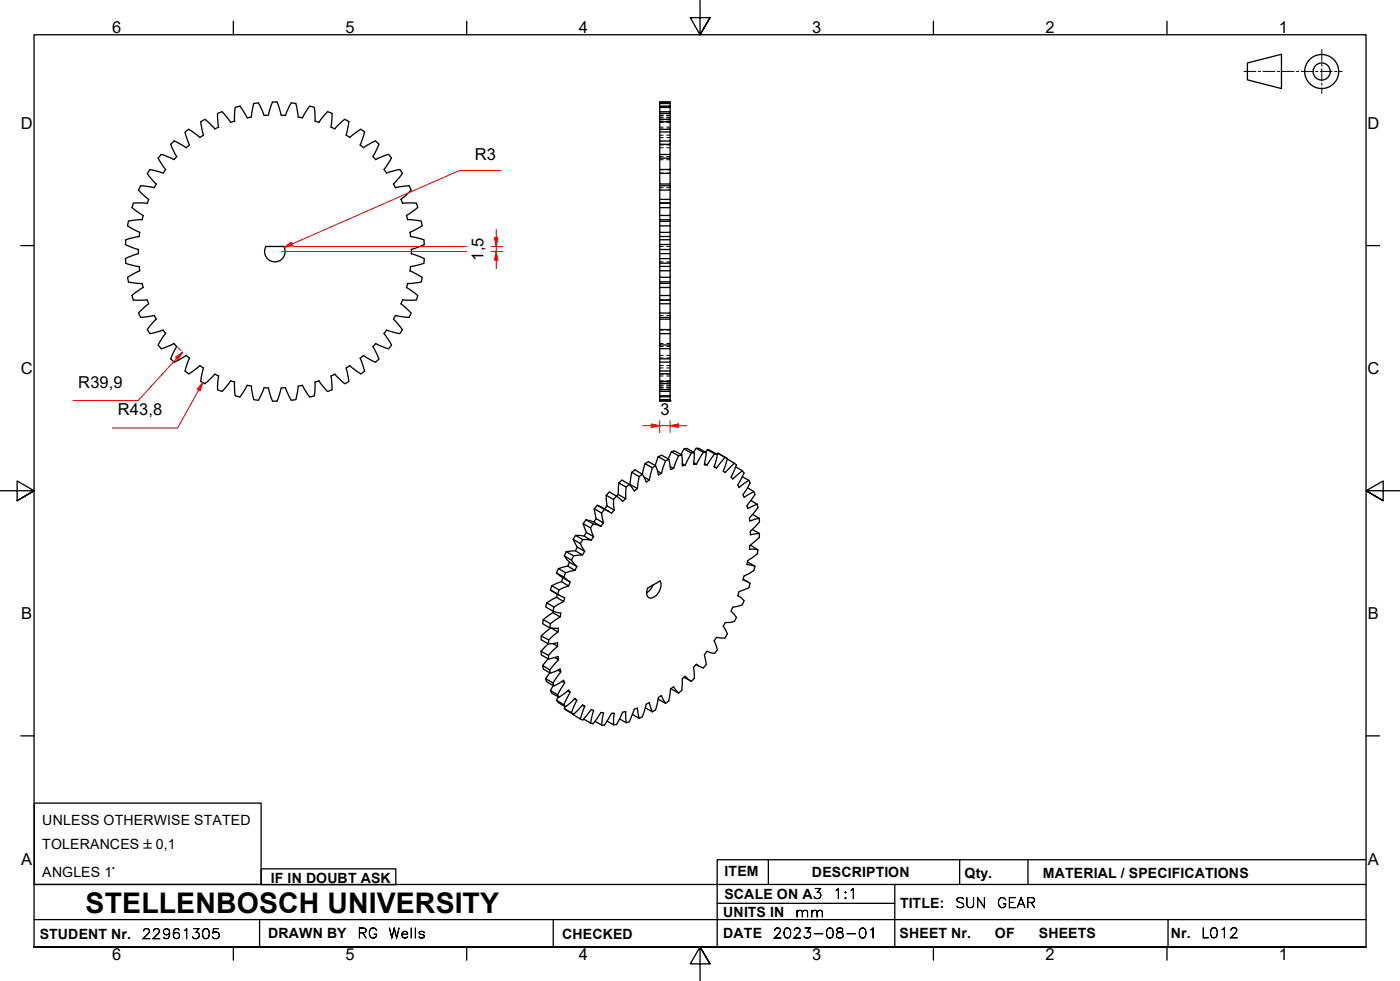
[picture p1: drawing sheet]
<svg xmlns="http://www.w3.org/2000/svg" width="410mm" height="287mm" viewBox="0 0 410 287" stroke-linecap="round" stroke-linejoin="round" font-family="sans-serif">
<!-- layer: Visible Edges(ISO) -->
<g fill="none" stroke="#000" stroke-width=".38">
<path d="M55.3 37.9l3.2 2.3 1.1-.6M55.3 37.8l-1.1 .8 1.3 3.9M58.8 35.7l.8 3.9M58.8 35.6l1.2-.7 2.9 2.8M63.7 33.2l.3 4M63.7 33.2l1.3-.5 2.5 3.1M64 37.2l-1.1 .5M68.7 35.4l-1.2 .4M68.9 31.4l-.2 4.1M68.9 31.4l1.4-.3 2.1 3.4 1.2-.2M81.1 29.9l1.3 3.8 1.2 .1 1.6-3.7M81.2 29.9h-1.4l-1.2 3.8-1.3 .1-1.6-3.7-1.4 .2-.7 4"/>
<path d="M85.3 30.1l1.4 .2M86.6 30.3l.7 4M90.7 31.1l-2.2 3.4-1.1-.2M90.7 31.1l1.3 .3M92 31.4l.2 4.1M92.2 35.4l1.2 .4M95.9 32.7l-2.5 3.1M96 32.7l1.2 .5M96.9 37.2l1.2 .5M97.2 33.2l-.3 4M100.9 34.9l-2.9 2.8M101 34.9l1.2 .7"/>
<path d="M102.1 35.7l-.8 3.9M106.7 38.7l-1.3 3.8M106.8 38.6l-1.1-.8-3.3 2.5-1-.7M193.2 30.2l3 .1zM193.2 30.2v-.3h3v.3M193.2 30.3v.8M193.2 31.4v1.3M193.2 33.2v1.7M193.2 35.6v2.3M193.2 38.6v2.7M193.2 29.9h3M196.2 30.3v.8h-3v.3h3v-.3"/>
<path d="M196.2 31.4v1.3h-3v.5h3v-.5M196.2 33.2v1.7h-3v.7h3v-.7M196.2 35.6v2.3h-3v.7h3v-.7M196.2 38.6v2.7h-3v.9h3v-.9M39 59.5h4.1M39.1 59.5l-.5 1.3 3.3 2.3-.3 1.2M43.1 50.8l2.6 3.1M43.6 58.3l-.5 1.2M45.8 53.8l-.6 1.1-4-.5-.6 1.2 2.9 2.8M46.3 46.3l2.2 3.3-.7 1.1-3.3-1a.94 .94 0 0 0-1.2 .8l-.1 .3M47.2 45.2l-.9 1.1M50 42.2l1.7 3.6-.1 .2-.7 .7-3.7-1.5"/>
<path d="M50 42.2l1-.9 3.5 1.9 1-.8M109.9 41.3l-3.5 1.9-.9-.8M110 41.3l1 .9M110.9 42.2l-1.7 3.6 .9 .9M113.1 50.7l4-1.1 .7 1.2M113.7 45.2l-3.7 1.5M113.8 45.2l.2 .3a1.08 1.08 0 0 1 0 1.8l-1.5 2.3 .7 1.1M115.2 53.8l.6 1.1M117.4 58.3l.4 1.2h4.1l.4 1.3M117.8 50.8l-2.6 3.1M119.8 54.4l-4 .5M119.8 54.4l.6 1.2"/>
<path d="M120.3 55.7l-2.9 2.7M193.2 50.8v3.1h3v-3.1M193.2 55.6v2.8h3v-2.8M193.2 59.4h3M193.2 59.5v1.3h3v-1.3M193.2 42.2v3M193.2 46.3v3.3M193.2 53.9v.5M193.2 58.4v1M196.2 42.2v3h-3v1.1h3v-1.1M196.2 46.3v3.3h-3v1.2h3v-1.2M196.2 53.9v.5h-3v1.2h3v-1.2"/>
<path d="M196.2 58.4v1M37.6 64.8l-.2 1.3 3.5 1.9-.1 1.3-3.9 .9-.1 1.4 3.7 1.4M40.5 74.3l-3.8 1.4 .1 1.4 4 .9 .1 1.3-3.5 1.9M40.5 73v1.3M41.6 64.3l-4 .4M77.9 72.2h5.2M77.9 72.1a3 3 0 0 0 2.6 4.6 3 3 0 0 0 2.6-4.6M119 63.1l.4 1.2M119.3 64.3l4 .4M120 79.3l3.5 1.9M120.1 68l.1 1.3M120.1 69.2l4 1"/>
<path d="M120.2 78l-.1 1.3M120.4 74.3l3.8 1.4-.1 1.4M120.5 73v1.3M122.3 60.8l-3.3 2.3M123.4 64.8l.2 1.3M123.5 66.1l-3.5 1.9M124.1 77.1l-4 .9M124.1 70.2l.1 1.4M124.2 71.6l-3.8 1.4M193.2 60.8v2.3h3v-2.3M193.2 63.1v1.2h3v-1.2M193.2 64.3v.5h3v-.5"/>
<path d="M193.2 64.8v1.3h3v-1.3M193.2 66.1v1.9h3v-1.9M193.2 68v1.2h3v-1.2M193.2 69.2v1h3v-1M193.2 70.2v1.4h3v-1.4M193.2 71.6v1.4h3v-1.4M193.2 73v1.2h3v-1.2M193.2 74.2v1.5h3v-1.5M193.2 75.7v1.3h3v-1.3M193.2 77v1h3v-1M193.2 78v1.3h3v-1.3M193.2 79.3v1.9h3v-1.9"/>
<path d="M37.4 81.2l.2 1.3M37.6 82.6l4 .4M38.6 86.5l.5 1.3M41.6 83l.3 1.2M41.9 84.1l-3.3 2.4M43.1 87.8h-4.1M43.1 87.8l.5 1.1M43.2 96.5l.7 1.2 3.9-1.1 .7 1M43.5 88.9l-2.9 2.7 .6 1.3 3.9-.6 .7 1.1M45.7 93.4l-2.6 3.1M48.5 97.6l-2.2 3.4M112.4 97.6l2.2 3.4"/>
<path d="M113.2 96.6l-.7 1M115.2 93.4l2.6 3.1M115.8 92.3l3.9 .6M115.8 92.4l-.6 1.1M117.4 88.9l2.9 2.7M117.8 96.5l-.2 .3a1.12 1.12 0 0 1-1.7 .6l-2.8-.8M119 84.1l3.3 2.4M120.4 91.7l-.6 1.2M122.3 86.5l-.1 .3a1.12 1.12 0 0 1-1.5 1.1l-2.8-.1-.5 1.1M123.3 82.6l-3.9 .4-.4 1.2M123.6 81.2l-.2 1.3M193.2 81.2v1.3h3v-1.3"/>
<path d="M193.2 82.5v.4h3v-.4M193.2 82.9v1.3h3v-1.3M193.2 84.2v2.3h3v-2.3M193.2 86.5v1.3h3v-1.3M193.2 87.9v1h3v-1M193.2 88.9v2.7h3v-2.7M193.2 91.6v1.3h3v-1.3M193.2 92.9v.5h3v-.5M193.2 93.4v3.1h3v-3.1M193.2 96.5v1.2h3v-1.2M193.2 97.7v3.3h3v-3.3M193.2 87.8v.1"/>
<path d="M193.2 87.9h3M196.2 87.8v.1M46.3 101l.9 1.1M47.2 102.1l3.7-1.5 .9 .9-1.8 3.6M50 105.1l1 .9M55.5 104.8l-1.3 3.8 1.1 .9M55.5 104.8l-1-.8-3.5 2M58.8 111.7l1.2 .6M59.6 107.7l-.8 3.9M59.6 107.7l-1.1-.7-3.2 2.4M63.7 114.1l1.3 .5M64 110l-.3 4.1"/>
<path d="M64 110.1l-1.1-.6-2.9 2.8M68.7 111.8l.2 4M68.7 111.8l-1.2-.4-2.5 3.2M73.6 113l.5 3.4a1 1 0 0 0 1.2 .7l.4 .1M73.6 113l-1.2-.2-2.1 3.4-1.4-.3M75.7 117.1l1.6-3.6 1.3 .1 1.2 3.8h1.4M85.2 117.1l-1.6-3.6h-1.3l-1.2 3.9M86.7 117l-1.4 .2M87.3 113l-.7 3.9M87.4 113l1.2-.2 2.1 3.4M93.4 111.4l2.5 3.2M93.4 111.5l-1.2 .3-.2 4.1-1.3 .3"/>
<path d="M96.9 110l.3 4.1M97.2 114.1l-1.2 .5M98 109.5l2.9 2.8M98.1 109.5l-1.2 .6M101.3 107.7l.8 3.9M101.4 107.7l1-.6 2.7 2a1.19 1.19 0 0 0 1.7-.4M102.2 111.7l-1.2 .6M105.4 104.8l1.3 3.8M105.5 104.8l.9-.8 3.5 2M110 100.6l3.7 1.5M110.1 100.5l-.9 1 1.7 3.6M111 105.1l-1 .9"/>
<path d="M114.7 101l-.9 1.1M193.2 101v1.1h3v-1.1M193.2 102.1v2.9h3v-2.9M193.2 105v1h3v-1M193.2 106v2.6h3v-2.6M193.2 108.6v.8h3v-.8M193.2 109.4v2.2h3v-2.2M193.2 111.6v.7h3v-.7M193.2 112.3v1.8h3v-1.8M193.2 114.1v.5h3v-.5M193.2 114.6v1.2h3v-1.2M193.2 115.8v.4h3v-.4"/>
<path d="M193.2 116.2v.8h3v-.8M193.2 117h3M193.2 117.1v.3h3v-.3M193.2 117.4h3M185 138.3l.9-.7 2.2 1.2-1 .7zM185 138.3l-.5 3.5M187.1 139.5l-.5 3.5M188.6 139.7l1.5 .8M188.8 135.7l1.1-.6 2.1 1.2-1 .6zM188.8 135.7l-.7 3.1 1.1 2.3 .9-.6M191 136.9l-.9 3.6M192 136.3l.8 2.7 .9-.4"/>
<path d="M192.5 137.9l1.2 .7M192.7 133.7l1-.5 2.1 1.2-.9 .5zM192.7 133.7l-.9 2.6M194.9 134.9l-1.2 3.7M195.8 134.4l.5 3 .9-.3M196.2 136.5l1 .6M196.6 132.2l.9-.2 2.1 1.2-.9 .2zM196.6 132.2l-1 2.2M198.7 133.4l-1.5 3.7M199.6 133.2l.2 3.1 .8-.1M199.8 135.7l.8 .5M200.3 131.4l.9-.1 2.1 1.2-.9 .1z"/>
<path d="M200.3 131.4l-.9 1.6M202.4 132.6l-1.8 3.6M203.1 135.5l.8 .4M203.3 132.5l-.2 3.4h.8M203.8 131.2l.9 .1 2.1 1.2-.9-.1zM203.8 131.2l-.7 1.1M205.9 132.4l-2 3.5M206.3 135.7l.7 .5M206.8 132.5l-.6 3.5 .8 .2M207.1 131.6l.8 .2 2.2 1.2-.9-.1zM207.1 131.6l-.5 .7M209.2 136.6l.6 .4"/>
<path d="M209.2 132.9l-2.2 3.3M210.1 133l-1 3.7 .7 .3M210.2 132.7l2.8 1.6zM210.2 132.7l-.3 .3M212.3 133.9l-2.5 3.1M213 134.4l2.6 1.7-1.5 3.6 .5 .5 2.8-2.4M213 134.3l-1.2 3.6 .5 .4 2.7-2.7M215.4 136.7l2 1.1 .5 .6-1.9 3.6 .4 .7 2.9-2.1M217.4 139.5l1.9 1.1 .3 .8-2 3.4 .3 .8 2.8-1.7M167.8 157.9l1.2 2.3M168.5 156.7l2.5 .2M168.5 156.7l-.7 1.2 2.1 1.2 .7-1.2"/>
<path d="M168.5 156.7l2.1 1.2M169.9 159.1l1.3 2.3M170.6 157.9l2.5 .2M170.8 153.3l.9 2.5M171.6 152.2l2.3 .6M171.6 152.2l-.8 1.1 2.1 1.2 .8-1.1M171.6 152.2l2.1 1.2M171.7 155.8l-.7 1.1 2.1 1.2 .7-1M171.7 155.8l2.1 1.3M172.9 154.5l.9 2.6M173.7 153.4l2.3 .7M174 148.9l.6 2.9"/>
<path d="M174.6 151.8l-.7 1 2.1 1.3 .7-1.1M174.6 151.8l2.1 1.2M174.9 147.9l-.9 1 2.1 1.3 .9-1.1M176.1 150.2l.6 2.8M177 149.1l-2.1-1.2 3.3 1.8M177 149.1l2.1 1.2 .7-1M177.5 145l.2 3.1M177.7 148.1l2.1 1.2M177.7 148.1l-.7 .9M178.4 144l2.1 1.2-.9 1-2.1-1.2zM179.6 146.2l.2 3.1M180.5 145.2l1.8 1.6 .9-.8"/>
<path d="M181 144.7l2.2 1.3M181 144.7l-.5 .5M181.2 141.4l.9-.9 2.2 1.3-1 .8zM181.2 141.4l-.2 3.3M183.3 142.6l-.1 3.4M184.3 141.8l1.4 1.9 .9-.7M184.5 141.8l2.1 1.2M184.5 141.8l-.2 .1M218.9 142.8l1.8 1.1 .3 .9-2.3 3.2 .2 .9 2.8-1.3M219.6 159.7l2.3 1.2-.2 1.2-2.8 2-.2 1.1 2.3 .5M219.8 146.5l1.9 1.1 .2 1-2.4 3v.9l2.8-.8M220.3 155l2.1 1.2-.1 1.2-2.8 2.3v1.1l2.4 .1"/>
<path d="M220.3 150.6l2 1.1 .1 1.1-2.7 2.7v1l2.7-.3M160.1 176.5l-.3 1.2 2.1 1.2 .3-1.2M160.1 176.5l2.1 1.2M161.2 172.7l2.6 1.6M161.5 171.5l-.3 1.2 2.1 1.2 .4-1.2M161.5 171.5l2.2 1.2M161.9 179.3l-2.8 2.1M161.9 178.9l2.3 .6-.2 1.1-2.1-1.3 .1-.3M162.9 167.7l1.8 1.4 2.1 1.2M162.9 174.8l-2.8 1.7M163.2 173.9l-.3 .9 2.1 1.3 .4-1.1-2.1-1.1M163.5 166.4l-.6 1.3 2.2 1.2 .5-1.2"/>
<path d="M163.5 166.4l2.1 1.3M164.4 170.3l-2.9 1.2M165 176.1l-2.8 1.6M165.1 168.9l1.8 1.5-.4 1.1-2.1-1.2 .4-1.2M165.2 162.7l1.6 1.9M165.8 161.5l-.6 1.2 2.1 1.3 .7-1.3M165.8 161.5l2.2 1.2M166.2 165.7l-2.7 .7M166.5 171.5l-2.8 1.2M166.8 164.6l-.6 1.1 2.1 1.3 .6-1.2M166.8 164.6l2.1 1.2M167.3 164l1.6 1.8"/>
<path d="M168.3 167l-2.7 .7M168.5 161.2l-2.7 .3M169 160.2l-.5 1 2.1 1.2 .6-1M169 160.2l2.2 1.2M170.6 162.4l-2.6 .3M189.6 172.2l3.7-2.1a4 4 0 0 1-2.5 5l-.7-.1a2.06 2.06 0 0 1-.5-2.8zM191.2 171.3l-.5 .9-1.3 1.4M216 174.3l1.9 1.5-.5 1.3-2.8 .7-.5 1.1 1.5 1.8-.6 1.2-2.7 .4-.5 1 1.2 2.3-.7 1.2-2.5-.2-.7 1 1 2.6-.9 1.1-2.2-.7-.8 1.1 .6 2.8-.9 1-2-1-.8 .8 .2 3.2-.9 1M216 174.3l.2 .1M217.6 169.6l1.5 .8M218.9 164.5l2.1 1.2-.3 1.3-2.8 1.6-.3 1.1 2 1.1-.3 1.2-2.9 1.2-.4 1.1M158.4 190.6l.1 1.1 2.2 1.2-.1-1.1"/>
<path d="M158.4 190.6l2.2 1.2M158.5 186.1l-.1 1.2 2.2 1.2 .1-1.2M158.5 186.1l2.2 1.2M158.9 194.8l.2 1 2.1 1.3-.2-1M159.1 181.4l-.2 1.2 2.1 1.2 .2-1.2M159.1 181.4l2.1 1.2M159.8 198.7l.3 .9 2.1 1.2-.3-.9M160.5 192.9l-1.6 1.9 2.1 1.3M160.5 188.5l-2.1 2.1M161 183.8l2.5 .1-.1 1.1-1.9-1.1M161 196.9l-1.2 1.8 2.1 1.2M161.2 183.8l-2.7 2.3"/>
<path d="M161.9 188.4l1.4 .8v-1l-2.7 .3M162.5 192.5l1 .6-.1-.9-2.7 .7M163.3 189.2l-2.7 2.6M163.3 196.2l.9 .5-.2-.9-2.8 1.3M163.4 185l-2.7 2.3M163.5 193.1l-2.5 3M164 180.6l-2.8 2M164.2 196.7l-2.3 3.2M164.6 199.5l.8 .4-.4-.7-2.8 1.6M165.4 199.9l-2.1 3.4M200.3 198.3l2.1 1.2M202.4 199.5l-1.8-1.6-.8 .8-.2 3.4-.9 .8"/>
<path d="M203.8 194.5l.9 .5M161.2 202.1l.3 .8 2.2 1.2-.4-.8M162 200.7l-.8 1.4 2.1 1.2M162.9 205l.6 .7 2.1 1.2-.5-.6M163.4 204l-.5 1 2.2 1.3M165.2 207.4l2.8 1.7-.7-.5M165.4 206.8l-.2 .6 2.1 1.2M166.2 202.3l.7 .3-.4-.6-2.8 2.1M166.9 202.6l-1.8 3.7M167.8 209.1l2.1 1.4M168.2 204.6l.7 .4-.6-.6-2.7 2.5M168.9 205l-1.6 3.6"/>
<path d="M169.9 210.5l.7 .3 2.5-3.1 .7 .3-.9 3.7M170.6 206.4l-2.6 2.7M170.9 210.5l2 1.2M171.2 206.8l-.6-.4 .6 .4M171.2 206.8l-1.3 3.7M172.9 211.7l.8 .2 2.3-3.4 .7 .2-.6 3.5M174.2 211.2l1.9 1M177.7 211.1l1.9 1.1M179.6 212.2l.2-3.4h-.7l-2.1 3.5-.9-.1M181.4 210.5l1.9 1M183.3 211.5l-.1-3.2-.9 .2-1.8 3.6-.9 .1M185.2 209.1l1.9 1.2"/>
<path d="M187.1 210.3l-.5-3-.9 .3-1.4 3.7-1 .2M189 207.2l2 1.2M191 208.4l-.9-2.7-.9 .4-1.1 3.7-1 .5M192.7 204.6l2.2 1.3M194.9 205.9l-1.2-2.3-.9 .6-.8 3.6-1 .6M196.5 201.6l2.2 1.3M198.7 202.9l-1.5-1.9-.9 .7-.5 3.5-.9 .7"/>
</g>
<!-- layer: Hidden Edges(ISO) -->
<g fill="none" stroke="#000" stroke-width=".29">
<path d="M193.2 34.3h1M193.2 34.5h1M193.2 35.4h1M193.2 35.8h1M193.2 37.2h1M193.2 37.8h1M193.2 39.6h1M193.2 33.7h1M193.2 33.8h1M195.2 34.3h1M195.2 34.5h1M195.2 35.4h1"/>
<path d="M195.2 35.8h1M195.2 37.2h1M195.2 37.8h1M195.2 39.6h1M195.2 33.7h1M195.2 33.8h1M193.2 40.3h1M193.2 42.4h1M193.2 43.3h1M193.2 45.9h1M193.2 46.8h1M193.2 49.7h1"/>
<path d="M193.2 50.7h1M193.2 54.9h1M193.2 59.5h1M195.2 40.3h1M195.2 42.4h1M195.2 43.3h1M195.2 45.9h1M195.2 46.8h1M195.2 49.7h1M195.2 50.7h1M195.2 54.9h1M195.2 59.5h1"/>
<path d="M193.2 72.2h1M193.2 76.7h1M195.2 72.2h1M195.2 76.7h1M193.2 87.8h1M193.2 92.3h1M193.2 96.6h1M193.2 97.6h1M195.2 87.8h1M195.2 92.3h1M195.2 96.6h1M195.2 97.6h1"/>
<path d="M193.2 100.5h1M193.2 101.4h1M193.2 104h1M193.2 104.8h1M193.2 107h1M193.2 107.7h1M193.2 109.5h1M193.2 110.1h1M193.2 111.5h1M193.2 111.8h1M193.2 112.7h1M193.2 113h1"/>
<path d="M193.2 113.5h1M193.2 113.6h1M195.2 100.5h1M195.2 101.4h1M195.2 104h1M195.2 104.8h1M195.2 107h1M195.2 107.7h1M195.2 109.5h1M195.2 110.1h1M195.2 111.5h1M195.2 111.8h1"/>
<path d="M195.2 112.7h1M195.2 113h1M195.2 113.5h1M195.2 113.6h1"/>
</g>
<!-- layer: Visible Edges(ISO) -->
<g fill="#000">
<circle cx="193.2" cy="117.4" r=".19"/>
<circle cx="196.2" cy="117.4" r=".19"/>
</g>
<!-- layer: Border_0 -->
<g fill="none" stroke="#000" stroke-width=".38">
<path d="M68.3 6.2v4M136.7 6.2v4M205 .1v10.1l-2.9-5h5.8l-2.9 5 2.9-5M273.3 6.2v4M341.7 6.2v4M6.1 71.9h3.9M400 71.9h3.9M0 143.7h10l-5-2.9v5.8l5-2.9-5 2.9M410 143.7h-10l5-2.9v5.8l-5-2.9 5 2.9M6.1 215.4h3.9M400 215.4h3.9M10 277.2v-267h390v267h-390h390"/>
<path d="M68.3 277.2v3.9M136.7 277.2v3.9M273.3 277.2v3.9M341.7 277.2v3.9M207.9 282.1l-2.9-4.9 2.9 4.9h-5.8l2.9-4.9v10"/>
</g>
<!-- layer: Sketch Geometry(ISO) -->
<g fill="none" stroke="#000" stroke-width=".38">
<path d="M365.3 18.4l9.9-2.5v10l-9.9-2.5zM10 235.1h66.5v23.8h-66.5zM10 258.9h390M76.5 254.3h39.4v4.7h-39.4zM225 251.7v7.2M262 258.9v18.3M281 251.7v7.2M301 251.7v7.2M400 251.7h-190v25.5M10 277.2h390M10 269.2h390M76 269.2v8"/>
<path d="M162 269.2v8M210 264.4h52M342 269.2v8"/>
<circle cx="387" cy="20.9" r="5"/>
<circle cx="387" cy="20.9" r="2.51"/>
</g>
<g fill="none" stroke="#000" stroke-width=".29">
<path d="M387 14.5v3.5M387 18.7v.7M364.2 20.9h3.5M368.4 20.9h.7M369.8 20.9h3.5M374 20.9h.7M375.4 20.9h3.5M379.6 20.9h.7M381 20.9h3.5M385.2 20.9h.7M386.6 20.9h3.5M387 20.1v3.5"/>
<path d="M387 24.3v.7M387 25.7v1.7M390.8 20.9h.7M392.2 20.9h.8"/>
</g>
<!-- layer: Dimensions(ISO) -->
<path d="M145.3 69.6v2.6" fill="none" stroke="#f00" stroke-width=".29"/>
<path d="M144.8 69.6h1l-.5 2.6z" fill-rule="evenodd" fill="#f00"/>
<path d="M144.8 69.6h1l-.5 2.6zM145.3 73.6v2.6" fill="none" stroke="#f00" stroke-width=".29"/>
<path d="M145.3 73.6l.5 2.6h-1z" fill-rule="evenodd" fill="#f00"/>
<path d="M82.5 73.6h54.1M85.5 71.5l-2.3 .9M85.7 72.2h50.9M143.8 72.2h3.5M143.8 73.6h3.5M145.3 73.6l.5 2.6h-1zM145.3 67.1v2.5M145.3 72.2v1.4M145.3 76.2v2.4" fill="none" stroke="#f00" stroke-width=".29"/>
<path d="M83.2 72.4l2.1-1.5 .4 1z" fill-rule="evenodd" fill="#f00"/>
<path d="M146.7 49.9h-12.2l-49 21.6M83.2 72.4l2.1-1.5 .4 1zM53.5 103.1l-1.7 1.8" fill="none" stroke="#f00" stroke-width=".29"/>
<path d="M51.4 104.6l2.1-1.5-1.4 2.1z" fill-rule="evenodd" fill="#f00"/>
<path d="M51.4 104.6l2.1-1.5-1.4 2.1zM51.8 104.9l-11.4 12.3h-19M52 101.7l1 1M59.4 112l-1.2 2.2" fill="none" stroke="#f00" stroke-width=".29"/>
<path d="M59.4 112l-.8 2.4-.9-.5z" fill-rule="evenodd" fill="#f00"/>
<path d="M58.2 114.2l-6.2 11.1h-19M59.4 112l-.8 2.4-.9-.5zM196.2 124.6h2.5" fill="none" stroke="#f00" stroke-width=".29"/>
<path d="M196.2 124.6l2.5-.5v1z" fill-rule="evenodd" fill="#f00"/>
<path d="M190.7 124.6h2.5M196.2 124.6l2.5-.5v1z" fill="none" stroke="#f00" stroke-width=".29"/>
<path d="M190.7 124.1l2.5 .5-2.5 .5z" fill-rule="evenodd" fill="#f00"/>
<path d="M188.2 124.6h2.5M190.7 124.1l2.5 .5-2.5 .5zM193.2 124.6h3M193.2 123.1v3.5M196.2 123.1v3.5M198.7 124.6h2.5" fill="none" stroke="#f00" stroke-width=".29"/>
<text font-size="8.3" x="25.1" y="267.2">STELLENBOSCH UNIVERSITY</text>
<g font-size="4.8">
<text x="32.8" y="9.7">6</text>
<text x="101.2" y="9.7">5</text>
<text x="169.5" y="9.7">4</text>
<text x="237.8" y="9.7">3</text>
<text x="306.1" y="9.7">2</text>
<text x="374.5" y="9.7">1</text>
<text x="6.1" y="37.8">D</text>
<text x="400.4" y="37.8">D</text>
<text x="139" y="46.9">R3</text>
<text x="141.6" y="76.3" transform="rotate(-90 141.6 76.3)">1,5</text>
<text x="6.1" y="109.6">C</text>
<text x="22.9" y="113.6">R39,9</text>
<text x="400.4" y="109.6">C</text>
<text x="34.5" y="121.6">R43,8</text>
<text x="193.4" y="121.6">3</text>
<text x="6.2" y="181.3">B</text>
<text x="400.5" y="181.3">B</text>
<text x="6.2" y="253.1">A</text>
<text x="400.5" y="253.1">A</text>
<text x="32.8" y="281.1">6</text>
<text x="101.2" y="281.1">5</text>
<text x="169.5" y="281.1">4</text>
<text x="237.8" y="281.1">3</text>
<text x="306.1" y="281.1">2</text>
<text x="374.5" y="281.1">1</text>
</g>
<g font-size="4.1">
<text x="12.4" y="241.5">UNLESS OTHERWISE STATED</text>
<text x="12.4" y="248.5">TOLERANCES ±0,1</text>
<text x="12.4" y="256.6">ANGLES 1°</text>
<text x="212.2" y="256.5">ITEM</text>
<text x="237.7" y="256.7">DESCRIPTION</text>
<text x="282.4" y="256.9">Qty.</text>
<text x="305.4" y="256.9">MATERIAL / SPECIFICATIONS</text>
<text x="79.3" y="258.5">IF IN DOUBT ASK</text>
<text x="212.1" y="263">SCALE ON A3</text>
<text x="211.8" y="268.4">UNITS IN</text>
<text x="263.5" y="265.7">TITLE:</text>
<text x="11.6" y="274.8">STUDENT Nr.</text>
<text x="78.5" y="274.6">DRAWN BY</text>
<text x="164.6" y="274.8">CHECKED</text>
<text x="211.8" y="274.6">DATE</text>
<text x="263.4" y="274.6">SHEET Nr.</text>
<text x="291.3" y="274.6">OF</text>
<text x="304.2" y="274.6">SHEETS</text>
<text x="342.8" y="274.5">Nr.</text>
</g>
<g font-size="4">
<text x="243.9" y="263">1:1</text>
<text x="232.8" y="268.4">mm</text>
<text x="279.6" y="265.7">SUN</text>
<text x="291.9" y="265.7">GEAR</text>
<text x="41.5" y="274.8">22961305</text>
<text x="104.6" y="274.6">RG</text>
<text x="113.7" y="274.6">Wells</text>
<text x="226.3" y="274.6">2023-08-01</text>
<text x="351.7" y="274.5">L012</text>
</g>
</svg>
